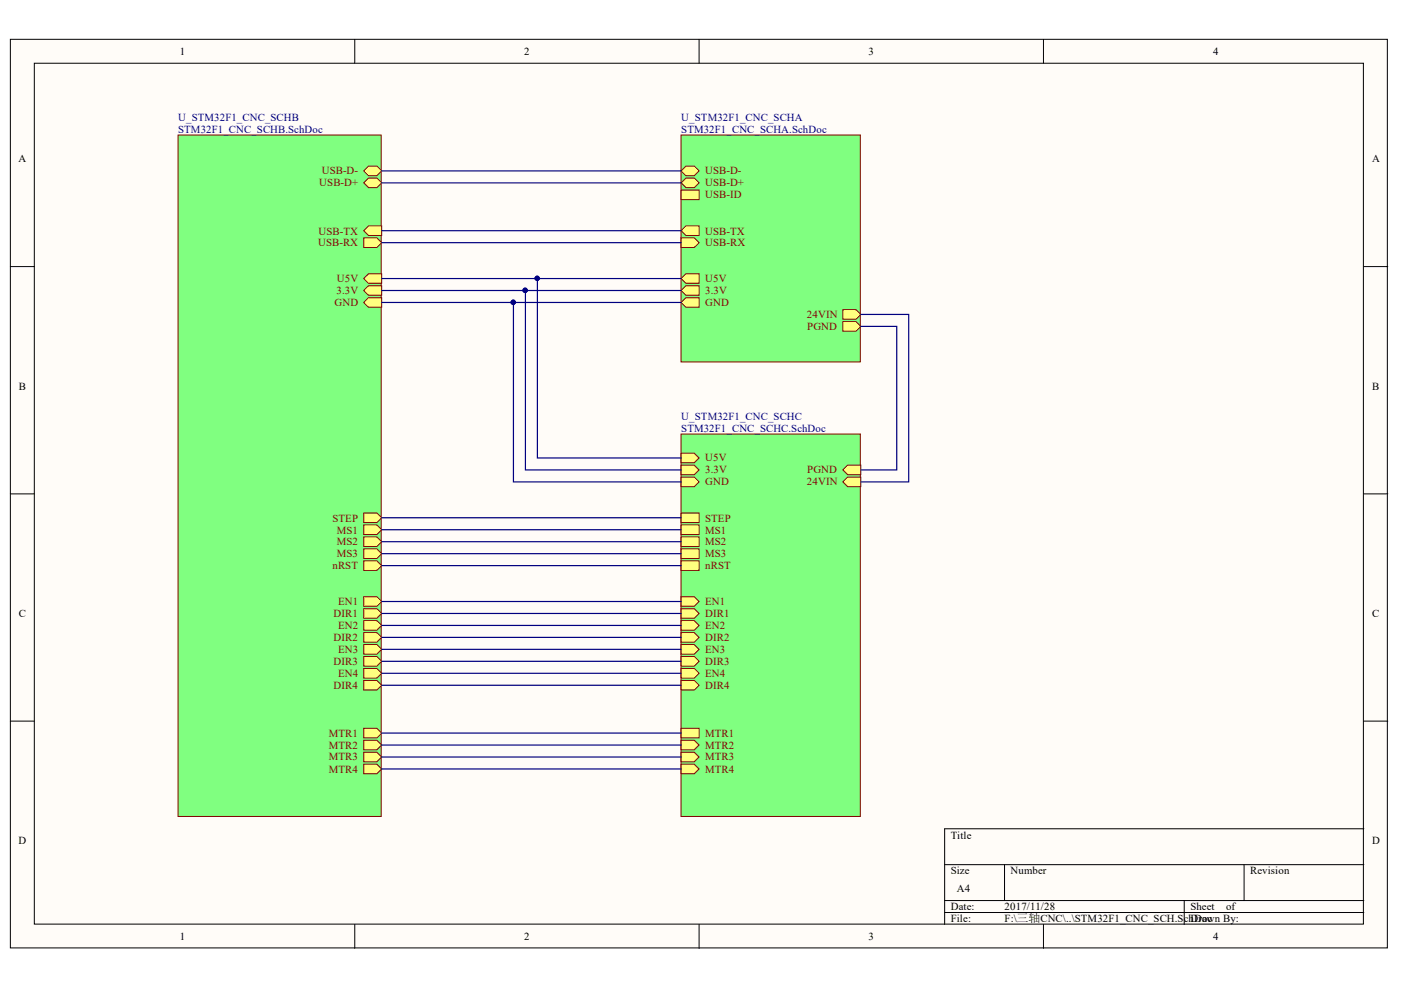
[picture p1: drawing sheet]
<svg xmlns="http://www.w3.org/2000/svg" width="297mm" height="210mm" viewBox="0 0 297 210" stroke-linecap="round" stroke-linejoin="round" font-family="sans-serif">
<g fill="#fffcf8" stroke="#000" stroke-width=".21">
<path d="M2.2 8.3h291.9v192.7h-291.9z"/>
<path d="M7.3 13.4h281.8v182.5h-281.8z"/>
</g>
<g fill="none" stroke="#000" stroke-width=".21">
<path d="M75.2 8.3v5.1M148.2 8.3v5.1M221.2 8.3v5.1M2.2 56.5h5.1M289.2 56.5h5M2.2 104.7h5.1M289.2 104.7h5M2.2 152.9h5.1M289.2 152.9h5M289.2 175.7h-88.9v20.3M75.2 196v5.1M148.2 196v5.1"/>
<path d="M200.3 183.3h88.9M200.3 190.9h88.9M200.3 193.5h88.9M213 183.3v7.6M221.2 196v5.1M251.1 190.9v5.1M263.8 183.3v7.6"/>
</g>
<path d="M144.4 28.6h38v48.1h-38z" fill="#80ff80" stroke="#800000" stroke-width=".21"/>
<path d="M178.7 65.7h2.8l1 1-1 1h-2.8z" fill-rule="evenodd" fill="#ffff80"/>
<path d="M178.7 65.7h2.8l1 1-1 1h-2.8z" fill="none" stroke="#800000" stroke-width=".21"/>
<path d="M178.7 68.2h2.8l1 1-1 1h-2.8z" fill-rule="evenodd" fill="#ffff80"/>
<path d="M178.7 68.2h2.8l1 1-1 1h-2.8z" fill="none" stroke="#800000" stroke-width=".21"/>
<path d="M144.4 59.1l1-1.1h2.8v2.1h-2.8z" fill-rule="evenodd" fill="#ffff80"/>
<path d="M144.4 59.1l1-1.1h2.8v2.1h-2.8z" fill="none" stroke="#800000" stroke-width=".21"/>
<path d="M144.4 64.1l1-1h2.8v2h-2.8z" fill-rule="evenodd" fill="#ffff80"/>
<path d="M144.4 64.1l1-1h2.8v2h-2.8z" fill="none" stroke="#800000" stroke-width=".21"/>
<path d="M144.4 36.2l1-1h1.8l1 1-1 1h-1.8z" fill-rule="evenodd" fill="#ffff80"/>
<path d="M144.4 36.2l1-1h1.8l1 1-1 1h-1.8z" fill="none" stroke="#800000" stroke-width=".21"/>
<path d="M144.4 38.8l1-1h1.8l1 1-1 1h-1.8z" fill-rule="evenodd" fill="#ffff80"/>
<path d="M144.4 38.8l1-1h1.8l1 1-1 1h-1.8z" fill="none" stroke="#800000" stroke-width=".21"/>
<path d="M144.4 40.3h3.8v2h-3.8z" fill-rule="evenodd" fill="#ffff80"/>
<path d="M144.4 40.3h3.8v2h-3.8z" fill="none" stroke="#800000" stroke-width=".21"/>
<path d="M144.4 48.9l1-1h2.8v2h-2.8z" fill-rule="evenodd" fill="#ffff80"/>
<path d="M144.4 48.9l1-1h2.8v2h-2.8z" fill="none" stroke="#800000" stroke-width=".21"/>
<path d="M144.4 50.4h2.8l1 1.1-1 1h-2.8z" fill-rule="evenodd" fill="#ffff80"/>
<path d="M144.4 50.4h2.8l1 1.1-1 1h-2.8z" fill="none" stroke="#800000" stroke-width=".21"/>
<path d="M144.4 61.6l1-1h2.8v2h-2.8z" fill-rule="evenodd" fill="#ffff80"/>
<path d="M144.4 61.6l1-1h2.8v2h-2.8z" fill="none" stroke="#800000" stroke-width=".21"/>
<path d="M37.8 28.6h43v144.5h-43z" fill="#80ff80" stroke="#800000" stroke-width=".21"/>
<path d="M77.1 64.1l1-1h2.8v2h-2.8z" fill-rule="evenodd" fill="#ffff80"/>
<path d="M77.1 64.1l1-1h2.8v2h-2.8z" fill="none" stroke="#800000" stroke-width=".21"/>
<path d="M77.1 36.2l1-1h1.8l1 1-1 1h-1.8z" fill-rule="evenodd" fill="#ffff80"/>
<path d="M77.1 36.2l1-1h1.8l1 1-1 1h-1.8z" fill="none" stroke="#800000" stroke-width=".21"/>
<path d="M77.1 38.8l1-1h1.8l1 1-1 1h-1.8z" fill-rule="evenodd" fill="#ffff80"/>
<path d="M77.1 38.8l1-1h1.8l1 1-1 1h-1.8z" fill="none" stroke="#800000" stroke-width=".21"/>
<path d="M77.1 48.9l1-1h2.8v2h-2.8z" fill-rule="evenodd" fill="#ffff80"/>
<path d="M77.1 48.9l1-1h2.8v2h-2.8z" fill="none" stroke="#800000" stroke-width=".21"/>
<path d="M77.1 50.4h2.8l1 1.1-1 1h-2.8z" fill-rule="evenodd" fill="#ffff80"/>
<path d="M77.1 50.4h2.8l1 1.1-1 1h-2.8z" fill="none" stroke="#800000" stroke-width=".21"/>
<path d="M77.1 61.6l1-1h2.8v2h-2.8z" fill-rule="evenodd" fill="#ffff80"/>
<path d="M77.1 61.6l1-1h2.8v2h-2.8z" fill="none" stroke="#800000" stroke-width=".21"/>
<path d="M77.1 59.1l1-1.1h2.8v2.1h-2.8z" fill-rule="evenodd" fill="#ffff80"/>
<path d="M77.1 59.1l1-1.1h2.8v2.1h-2.8z" fill="none" stroke="#800000" stroke-width=".21"/>
<path d="M77.1 108.8h2.8l1 1-1 1h-2.8z" fill-rule="evenodd" fill="#ffff80"/>
<path d="M77.1 108.8h2.8l1 1-1 1h-2.8z" fill="none" stroke="#800000" stroke-width=".21"/>
<path d="M77.1 111.3h2.8l1 1-1 1h-2.8z" fill-rule="evenodd" fill="#ffff80"/>
<path d="M77.1 111.3h2.8l1 1-1 1h-2.8z" fill="none" stroke="#800000" stroke-width=".21"/>
<path d="M77.1 113.8h2.8l1 1.1-1 1h-2.8z" fill-rule="evenodd" fill="#ffff80"/>
<path d="M77.1 113.8h2.8l1 1.1-1 1h-2.8z" fill="none" stroke="#800000" stroke-width=".21"/>
<path d="M77.1 116.4h2.8l1 1-1 1h-2.8z" fill-rule="evenodd" fill="#ffff80"/>
<path d="M77.1 116.4h2.8l1 1-1 1h-2.8z" fill="none" stroke="#800000" stroke-width=".21"/>
<path d="M77.1 118.9h2.8l1 1-1 1h-2.8z" fill-rule="evenodd" fill="#ffff80"/>
<path d="M77.1 118.9h2.8l1 1-1 1h-2.8z" fill="none" stroke="#800000" stroke-width=".21"/>
<path d="M77.1 126.5h2.8l1 1-1 1h-2.8z" fill-rule="evenodd" fill="#ffff80"/>
<path d="M77.1 126.5h2.8l1 1-1 1h-2.8z" fill="none" stroke="#800000" stroke-width=".21"/>
<path d="M77.1 129.1h2.8l1 1-1 1h-2.8z" fill-rule="evenodd" fill="#ffff80"/>
<path d="M77.1 129.1h2.8l1 1-1 1h-2.8z" fill="none" stroke="#800000" stroke-width=".21"/>
<path d="M77.1 131.6h2.8l1 1-1 1h-2.8z" fill-rule="evenodd" fill="#ffff80"/>
<path d="M77.1 131.6h2.8l1 1-1 1h-2.8z" fill="none" stroke="#800000" stroke-width=".21"/>
<path d="M77.1 134.1h2.8l1 1-1 1.1h-2.8z" fill-rule="evenodd" fill="#ffff80"/>
<path d="M77.1 134.1h2.8l1 1-1 1.1h-2.8z" fill="none" stroke="#800000" stroke-width=".21"/>
<path d="M77.1 136.7h2.8l1 1-1 1h-2.8z" fill-rule="evenodd" fill="#ffff80"/>
<path d="M77.1 136.7h2.8l1 1-1 1h-2.8z" fill="none" stroke="#800000" stroke-width=".21"/>
<path d="M77.1 139.2h2.8l1 1-1 1h-2.8z" fill-rule="evenodd" fill="#ffff80"/>
<path d="M77.1 139.2h2.8l1 1-1 1h-2.8z" fill="none" stroke="#800000" stroke-width=".21"/>
<path d="M77.1 141.7h2.8l1 1.1-1 1h-2.8z" fill-rule="evenodd" fill="#ffff80"/>
<path d="M77.1 141.7h2.8l1 1.1-1 1h-2.8z" fill="none" stroke="#800000" stroke-width=".21"/>
<path d="M77.1 144.3h2.8l1 1-1 1h-2.8z" fill-rule="evenodd" fill="#ffff80"/>
<path d="M77.1 144.3h2.8l1 1-1 1h-2.8z" fill="none" stroke="#800000" stroke-width=".21"/>
<path d="M77.1 154.4h2.8l1 1-1 1h-2.8z" fill-rule="evenodd" fill="#ffff80"/>
<path d="M77.1 154.4h2.8l1 1-1 1h-2.8z" fill="none" stroke="#800000" stroke-width=".21"/>
<path d="M77.1 157h2.8l1 1-1 1h-2.8z" fill-rule="evenodd" fill="#ffff80"/>
<path d="M77.1 157h2.8l1 1-1 1h-2.8z" fill="none" stroke="#800000" stroke-width=".21"/>
<path d="M77.1 159.5h2.8l1 1-1 1h-2.8z" fill-rule="evenodd" fill="#ffff80"/>
<path d="M77.1 159.5h2.8l1 1-1 1h-2.8z" fill="none" stroke="#800000" stroke-width=".21"/>
<path d="M77.1 162h2.8l1 1-1 1.1h-2.8z" fill-rule="evenodd" fill="#ffff80"/>
<path d="M77.1 162h2.8l1 1-1 1.1h-2.8z" fill="none" stroke="#800000" stroke-width=".21"/>
<path d="M144.4 92h38v81.1h-38z" fill="#80ff80" stroke="#800000" stroke-width=".21"/>
<path d="M178.7 102.2l1-1h2.8v2h-2.8z" fill-rule="evenodd" fill="#ffff80"/>
<path d="M178.7 102.2l1-1h2.8v2h-2.8z" fill="none" stroke="#800000" stroke-width=".21"/>
<path d="M178.7 99.6l1-1h2.8v2.1h-2.8z" fill-rule="evenodd" fill="#ffff80"/>
<path d="M178.7 99.6l1-1h2.8v2.1h-2.8z" fill="none" stroke="#800000" stroke-width=".21"/>
<path d="M144.4 96.1h2.8l1 1-1 1h-2.8z" fill-rule="evenodd" fill="#ffff80"/>
<path d="M144.4 96.1h2.8l1 1-1 1h-2.8z" fill="none" stroke="#800000" stroke-width=".21"/>
<path d="M144.4 101.2h2.8l1 1-1 1h-2.8z" fill-rule="evenodd" fill="#ffff80"/>
<path d="M144.4 101.2h2.8l1 1-1 1h-2.8z" fill="none" stroke="#800000" stroke-width=".21"/>
<path d="M144.4 98.6h2.8l1 1-1 1.1h-2.8z" fill-rule="evenodd" fill="#ffff80"/>
<path d="M144.4 98.6h2.8l1 1-1 1.1h-2.8z" fill="none" stroke="#800000" stroke-width=".21"/>
<path d="M144.4 108.8h3.8v2h-3.8z" fill-rule="evenodd" fill="#ffff80"/>
<path d="M144.4 108.8h3.8v2h-3.8z" fill="none" stroke="#800000" stroke-width=".21"/>
<path d="M144.4 111.3h3.8v2h-3.8z" fill-rule="evenodd" fill="#ffff80"/>
<path d="M144.4 111.3h3.8v2h-3.8z" fill="none" stroke="#800000" stroke-width=".21"/>
<path d="M144.4 113.8h3.8v2.1h-3.8z" fill-rule="evenodd" fill="#ffff80"/>
<path d="M144.4 113.8h3.8v2.1h-3.8z" fill="none" stroke="#800000" stroke-width=".21"/>
<path d="M144.4 116.4h3.8v2h-3.8z" fill-rule="evenodd" fill="#ffff80"/>
<path d="M144.4 116.4h3.8v2h-3.8z" fill="none" stroke="#800000" stroke-width=".21"/>
<path d="M144.4 118.9h3.8v2h-3.8z" fill-rule="evenodd" fill="#ffff80"/>
<path d="M144.4 118.9h3.8v2h-3.8z" fill="none" stroke="#800000" stroke-width=".21"/>
<path d="M144.4 126.5h2.8l1 1-1 1h-2.8z" fill-rule="evenodd" fill="#ffff80"/>
<path d="M144.4 126.5h2.8l1 1-1 1h-2.8z" fill="none" stroke="#800000" stroke-width=".21"/>
<path d="M144.4 129.1h2.8l1 1-1 1h-2.8z" fill-rule="evenodd" fill="#ffff80"/>
<path d="M144.4 129.1h2.8l1 1-1 1h-2.8z" fill="none" stroke="#800000" stroke-width=".21"/>
<path d="M144.4 131.6h2.8l1 1-1 1h-2.8z" fill-rule="evenodd" fill="#ffff80"/>
<path d="M144.4 131.6h2.8l1 1-1 1h-2.8z" fill="none" stroke="#800000" stroke-width=".21"/>
<path d="M144.4 134.1h2.8l1 1-1 1.1h-2.8z" fill-rule="evenodd" fill="#ffff80"/>
<path d="M144.4 134.1h2.8l1 1-1 1.1h-2.8z" fill="none" stroke="#800000" stroke-width=".21"/>
<path d="M144.4 136.7h2.8l1 1-1 1h-2.8z" fill-rule="evenodd" fill="#ffff80"/>
<path d="M144.4 136.7h2.8l1 1-1 1h-2.8z" fill="none" stroke="#800000" stroke-width=".21"/>
<path d="M144.4 139.2h2.8l1 1-1 1h-2.8z" fill-rule="evenodd" fill="#ffff80"/>
<path d="M144.4 139.2h2.8l1 1-1 1h-2.8z" fill="none" stroke="#800000" stroke-width=".21"/>
<path d="M144.4 141.7h2.8l1 1.1-1 1h-2.8z" fill-rule="evenodd" fill="#ffff80"/>
<path d="M144.4 141.7h2.8l1 1.1-1 1h-2.8z" fill="none" stroke="#800000" stroke-width=".21"/>
<path d="M144.4 144.3h2.8l1 1-1 1h-2.8z" fill-rule="evenodd" fill="#ffff80"/>
<path d="M144.4 144.3h2.8l1 1-1 1h-2.8z" fill="none" stroke="#800000" stroke-width=".21"/>
<path d="M144.4 154.4h3.8v2h-3.8z" fill-rule="evenodd" fill="#ffff80"/>
<path d="M144.4 154.4h3.8v2h-3.8z" fill="none" stroke="#800000" stroke-width=".21"/>
<path d="M144.4 157h2.8l1 1-1 1h-2.8z" fill-rule="evenodd" fill="#ffff80"/>
<path d="M144.4 157h2.8l1 1-1 1h-2.8z" fill="none" stroke="#800000" stroke-width=".21"/>
<path d="M144.4 159.5h2.8l1 1-1 1h-2.8z" fill-rule="evenodd" fill="#ffff80"/>
<path d="M144.4 159.5h2.8l1 1-1 1h-2.8z" fill="none" stroke="#800000" stroke-width=".21"/>
<path d="M144.4 162h2.8l1 1-1 1.1h-2.8z" fill-rule="evenodd" fill="#ffff80"/>
<path d="M144.4 162h2.8l1 1-1 1.1h-2.8z" fill="none" stroke="#800000" stroke-width=".21"/>
<g fill="none" stroke="#000080" stroke-width=".25">
<path d="M80.9 36.2h63.5M80.9 38.8h63.5M80.9 59.1h63.5M80.9 48.9h63.5M80.9 51.5h63.5M113.9 59.1v38h30.5M80.9 64.1h63.5M80.9 61.6h30.5v38h33M108.9 64.1v38.1h35.5M111.4 61.6h33M182.5 69.2h7.6v30.4h-7.6M182.5 66.7h10.2v35.5h-10.2"/>
<path d="M80.9 109.8h63.5M80.9 112.3h63.5M80.9 114.9h63.5M80.9 117.4h63.5M80.9 119.9h63.5M80.9 132.6h63.5M80.9 127.5h63.5M80.9 130.1h63.5M80.9 135.1h63.5M80.9 137.7h63.5M80.9 140.2h63.5M80.9 158h63.5"/>
<path d="M80.9 155.4h63.5M80.9 142.8h63.5M80.9 145.3h63.5M80.9 163h63.5M80.9 160.5h63.5"/>
</g>
<g fill="#000080" stroke="#000080" stroke-width=".21">
<circle cx="108.8" cy="64.1" r=".46"/>
<circle cx="113.9" cy="59" r=".46"/>
<circle cx="111.3" cy="61.6" r=".47"/>
</g>
<g font-size="2.3">
<text x="38.1" y="11.6">1</text>
<text x="111.1" y="11.6">2</text>
<text x="184.2" y="11.6">3</text>
<text x="257.2" y="11.6">4</text>
<text x="3.9" y="34.4">A</text>
<text x="290.9" y="34.4">A</text>
<text x="4" y="82.6">B</text>
<text x="290.9" y="82.6">B</text>
<text x="4" y="130.8">C</text>
<text x="290.9" y="130.8">C</text>
<text x="3.9" y="179">D</text>
<text x="201.6" y="177.8">Title</text>
<text x="290.9" y="179">D</text>
<text x="201.6" y="185.4">Size</text>
<text x="214.3" y="185.4">Number</text>
<text x="265.1" y="185.4">Revision</text>
<text x="202.8" y="189.2">A4</text>
<text x="201.6" y="193">Date:</text>
<text x="201.6" y="195.5">File:</text>
<text x="213" y="193">2017/11/28</text>
<text x="213" y="195.5">F:\三轴CNC\..\STM32F1_CNC_SCH.SchDDrawn By:</text>
<text x="252.4" y="193">Sheet</text>
<text x="254.9" y="195.5">oc</text>
<text x="259.9" y="193">of</text>
<text x="38.1" y="199.3">1</text>
<text x="111.1" y="199.3">2</text>
<text x="184.2" y="199.3">3</text>
<text x="257.2" y="199.3">4</text>
</g>
<g font-size="2.3" fill="#000080">
<text x="37.8" y="25.6">U_STM32F1_CNC_SCHB</text>
<text x="37.8" y="28.1">STM32F1_CNC_SCHB.SchDoc</text>
<text x="144.4" y="28.1">STM32F1_CNC_SCHA.SchDoc</text>
<text x="144.4" y="25.6">U_STM32F1_CNC_SCHA</text>
<text x="144.4" y="89">U_STM32F1_CNC_SCHC</text>
<text x="144.4" y="91.5">STM32F1_CNC_SCHC.SchDoc</text>
</g>
<g font-size="2.3" fill="#800000">
<text x="67.7" y="39.5">USB-D+</text>
<text x="68.2" y="37">USB-D-</text>
<text x="149.5" y="37">USB-D-</text>
<text x="149.5" y="39.5">USB-D+</text>
<text x="149.5" y="42">USB-ID</text>
<text x="67.4" y="52.3">USB-RX</text>
<text x="67.5" y="49.7">USB-TX</text>
<text x="149.5" y="49.7">USB-TX</text>
<text x="149.5" y="52.3">USB-RX</text>
<text x="71.4" y="59.8">U5V</text>
<text x="149.5" y="59.8">U5V</text>
<text x="70.9" y="64.9">GND</text>
<text x="71.3" y="62.4">3.3V</text>
<text x="149.5" y="64.9">GND</text>
<text x="149.5" y="62.4">3.3V</text>
<text x="171.1" y="67.4">24VIN</text>
<text x="171.2" y="70">PGND</text>
<text x="149.5" y="97.8">U5V</text>
<text x="149.5" y="100.4">3.3V</text>
<text x="171.2" y="100.4">PGND</text>
<text x="149.5" y="102.9">GND</text>
<text x="171.1" y="102.9">24VIN</text>
<text x="70.5" y="110.6">STEP</text>
<text x="71.4" y="113.1">MS1</text>
<text x="149.5" y="110.6">STEP</text>
<text x="149.5" y="113.1">MS1</text>
<text x="71.4" y="115.7">MS2</text>
<text x="71.4" y="118.2">MS3</text>
<text x="149.5" y="115.7">MS2</text>
<text x="149.5" y="118.2">MS3</text>
<text x="70.5" y="120.7">nRST</text>
<text x="149.5" y="120.7">nRST</text>
<text x="70.7" y="130.8">DIR1</text>
<text x="71.7" y="128.3">EN1</text>
<text x="149.5" y="128.3">EN1</text>
<text x="149.5" y="130.8">DIR1</text>
<text x="70.7" y="135.9">DIR2</text>
<text x="71.7" y="133.4">EN2</text>
<text x="149.5" y="133.4">EN2</text>
<text x="149.5" y="135.9">DIR2</text>
<text x="70.7" y="141">DIR3</text>
<text x="71.7" y="138.4">EN3</text>
<text x="71.7" y="143.5">EN4</text>
<text x="149.5" y="138.4">EN3</text>
<text x="149.5" y="141">DIR3</text>
<text x="149.5" y="143.5">EN4</text>
<text x="70.7" y="146">DIR4</text>
<text x="149.5" y="146">DIR4</text>
<text x="69.7" y="156.2">MTR1</text>
<text x="69.7" y="158.7">MTR2</text>
<text x="69.7" y="161.2">MTR3</text>
<text x="149.5" y="156.2">MTR1</text>
<text x="149.5" y="158.7">MTR2</text>
<text x="149.5" y="161.2">MTR3</text>
<text x="69.7" y="163.9">MTR4</text>
<text x="149.5" y="163.9">MTR4</text>
</g>
</svg>
